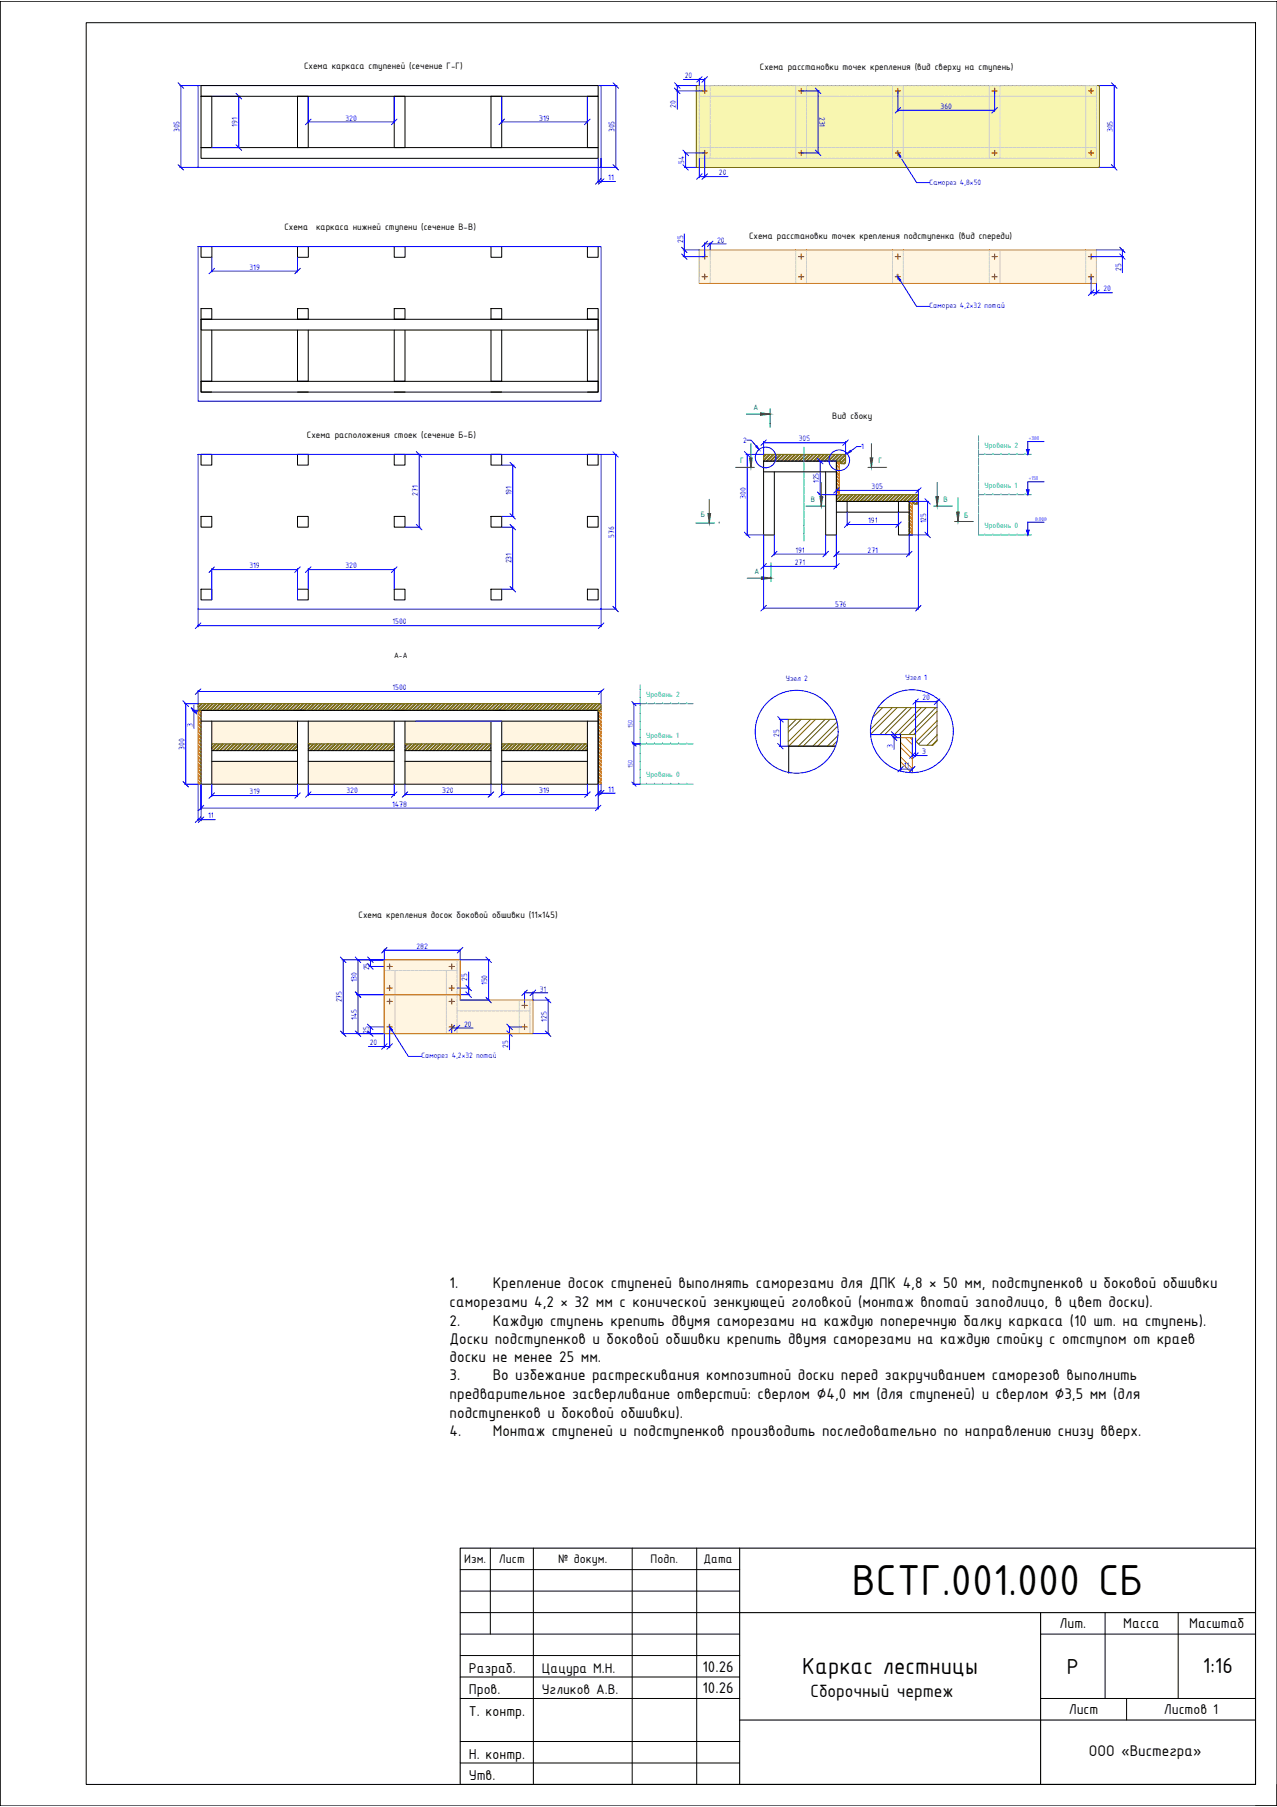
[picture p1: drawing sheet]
<svg xmlns="http://www.w3.org/2000/svg" width="594mm" height="841mm" viewBox="0 0 594 841" stroke-linecap="round" stroke-linejoin="round" font-family="sans-serif">
<path d="M324 40l187 38v-38zM324 40l187 38h-187z" fill="#f8f6b0" stroke="#f8f6b0" stroke-width=".47"/>
<g fill="#fff5e1" stroke="#fff5e1" stroke-width=".47">
<path d="M179 447l35 16v-16zM179 447l35 16h-35z"/>
<path d="M179 463l35 2v-2zM179 463l35 2h-35z"/>
<path d="M179 465l69 16v-16zM179 465l69 16h-69z"/>
<path d="M233 336l40 10v-10zM233 336l40 10h-40z"/>
<path d="M188 336l40 10v-10zM188 336l40 10h-40z"/>
<path d="M143 336l40 10v-10zM143 336l40 10h-40z"/>
<path d="M99 336l39 10v-10zM99 336l39 10h-39z"/>
<path d="M233 354l40 11v-11zM233 354l40 11h-40z"/>
<path d="M188 354l40 11v-11zM188 354l40 11h-40z"/>
<path d="M143 354l40 11v-11zM143 354l40 11h-40z"/>
<path d="M99 354l39 11v-11zM99 354l39 11h-39z"/>
</g>
<g fill="none" stroke="#000" stroke-width=".47">
<path d="M0 1h594v840h-594zM40 11h544v820h-544zM214 731h130M228 721v40M248 721v110M294 721v110M324 721v110M214 751h130M214 741h130M514 751v40M548 751v40M214 771h130"/>
<path d="M214 761h130M484 761h100M214 791h130M214 781h130M484 791h100M524 791v10M214 811h130M214 821h130M594 831v10h-10"/>
</g>
<path d="M214 721h370v110h-370zM344 721v110M344 751h240M484 751v80M344 801h240" fill="none" stroke="#000" stroke-width=".51"/>
<g fill="none" stroke="#df7001" stroke-width=".47">
<path d="M389 218l1 2M389 217l1 1M389 215l1 1M389 220l1 1M389 218l1 1M389 216l1 2M390 215v1M389 230h.1M389 229l1 1M389 227l1 1M389 225l1 2M389 223l1 2"/>
<path d="M389 222l1 1M389 230h1M389 228l1 1M389 226l1 2M389 225l1 1M389 223l1 1M389 221l1 2M423 239l1 1M423 237l1 1M423 235l1 2M423 234l1 1M423 240l1 1"/>
<path d="M423 238l1 2M423 235l1 1M423 233l1 2M424 233h.1M423 249h.1M423 247l1 2M423 246l1 1M423 244l1 1M423 242l1 2M423 240l1 2M423 248l1 1M423 247l1 1"/>
<path d="M423 245l1 1M423 243l1 2M423 242l1 1M92 339l2 1M92 337l2 2M92 336l2 1M92 334l2 1M92 332l2 2M92 338l2 2M92 337l2 1M92 335l2 1M92 333l2 2"/>
<path d="M92 332l2 1M93 331l1 1M93 331h1M278 340l2 1M278 338l2 2M278 337l2 1M278 335l2 1M278 333l2 2M278 331l2 2M278 339l2 2M278 338l2 1M278 336l2 1"/>
<path d="M278 334l2 2M278 333l2 1M278 331l2 1M279 331h1M92 359l2 2M92 358l2 1M92 356l2 1M92 354l2 2M92 352l2 2M92 351l2 1M92 349l2 1M92 347l2 2"/>
<path d="M92 346l2 1M92 344l2 1M92 342l2 2M92 341l2 1M92 359l2 1M92 357l2 1M92 355l2 2M92 354l2 1M92 352l2 1M92 350l2 2M92 347l2 1M92 345l2 2"/>
<path d="M92 343l2 2M92 342l2 1M92 340l2 1M278 358l2 2M278 357l2 1M278 355l2 1M278 353l2 2M278 352l2 1M278 350l2 1M278 348l2 2M278 347l2 1M278 345l2 1"/>
<path d="M278 343l2 2M278 342l2 1M278 360l2 1M278 358l2 1M278 356l2 2M278 354l2 2M278 353l2 1M278 351l2 1M278 349l2 2M278 348l2 1M278 346l2 1M278 344l2 2"/>
<path d="M278 343l2 1M278 341l2 1M419 355l5 5M419 348l5 5M419 352l5 6M419 346l5 5M421 343l3 4M423 343l1 1M92 364l1 1M92 363l2 1M92 361l2 1M92 362l2 1"/>
<path d="M92 360l2 2M92 365h2M278 363l2 2M278 362l2 1M278 365h1M278 363l2 1M278 361l2 2M278 365h2"/>
</g>
<path d="M325 116l185 16v-16zM325 116l185 16h-185z" fill="#fff5e1" stroke="#fff5e1" stroke-width=".47"/>
<path d="M325 116h185v16h-185zM389 215v15h1v-15h-1M423 233h1v16h-1zM94 331h-2v34M278 331h2v34M419 343h5v17M419 342v17M179 447h35v18h34v16h-69zM179 447v16h35h-35v18h69" fill="none" stroke="#df7001" stroke-width=".47"/>
<g fill="none" stroke="#6f6201" stroke-width=".47">
<path d="M356 211l-1 1M357 211l-2 2M358 211l-3 3M358 211l-3 4M360 211l-4 4M360 211l-3 4M361 211l-3 4M362 211l-3 4M363 211l-3 4M365 211l-4 4M365 211l-3 4M366 211l-3 4"/>
<path d="M367 211l-3 4M368 211l-3 4M369 211l-4 4M370 211l-4 4M370 211l-3 4M371 211l-3 4M372 211l-3 4M373 211l-3 4M374 211l-4 4M375 211l-3 4M376 211l-3 4M377 211l-3 4"/>
<path d="M378 211l-3 4M379 211l-3 4M380 211l-3 4M381 211l-3 4M382 211l-3 4M383 211l-3 4M384 211l-3 4M385 211l-3 4M386 211l-3 4M387 211l-3 4M388 211l-3 4M389 211l-3 4"/>
<path d="M390 211l-3 4M392 211l-4 4M392 211l-3 4M393 211l-3 4M393 215v1M393 214l-2 2M393 212l-2 3M393 215l-1 1M393 213l-2 2M390 230l-1 1M391 230l-2 2M392 230l-3 3"/>
<path d="M393 230l-3 3M394 230l-4 3M395 230l-3 3M396 230l-3 3M397 230l-3 3M398 230l-3 3M399 230l-4 3M400 230l-3 3M401 230l-3 3M402 230l-3 3M403 230l-3 3M404 230l-3 3"/>
<path d="M405 230l-3 3M406 230l-3 3M407 230l-3 3M408 230l-3 3M409 230l-3 3M410 230l-3 3M411 230l-3 3M412 230l-3 3M413 230l-3 3M414 230l-3 3M415 230l-3 3M417 230l-4 3"/>
<path d="M417 230l-3 3M418 230l-3 3M419 230l-3 3M420 230l-3 3M422 230l-4 3M422 230l-3 3M423 230l-3 3M424 230l-3 3M425 230l-3 3M426 230l-4 3M427 230l-3 3M427 234l-1 1"/>
<path d="M427 232l-2 2M427 233l-1 2M427 231l-2 3M370 335l-3 3M373 335l-6 6M377 335l-10 10M379 335l-12 12M384 335l-13 12M386 335l-12 12M389 336l-11 11M390 338l-10 9M411 329l-5 5"/>
<path d="M415 329l-10 10M417 329l-12 13M422 329l-13 13M424 329l-12 13M429 329l-13 13M431 329l-13 13M435 329l-12 13M436 338l-9 8M436 331l-11 11M436 335l-10 10M389 345l-2 2M390 342l-5 5"/>
<path d="M436 344l-2 3M436 342l-5 5"/>
</g>
<g fill="none" stroke="#6f6201" stroke-width=".47">
<path d="M324 40h187v38h-187zM355 211h38v4l-2 1v-1h-36zM390 215h1M389 230h38v4l-2 1v-2h-36zM424 233h1M93 328h-1M94 331h-2v-3h188v3h-2M94 328l-2 1M94 328l-2 2M95 328l-3 3M96 328l-3 3M97 328l-3 3"/>
<path d="M98 328l-4 3M99 328l-3 3M100 328l-3 3M101 328l-3 3M102 328l-3 3M103 328l-4 3M104 328l-3 3M105 328l-3 3M106 328l-3 3M107 328l-3 3M108 328l-3 3M109 328l-3 3"/>
<path d="M111 328l-4 3M111 328l-3 3M112 328l-3 3M113 328l-3 3M114 328l-3 3M116 328l-4 3M116 328l-3 3M117 328l-3 3M118 328l-3 3M119 328l-3 3M121 328l-4 3M121 328l-3 3"/>
<path d="M122 328l-3 3M123 328l-3 3M124 328l-3 3M125 328l-4 3M126 328l-3 3M127 328l-3 3M128 328l-3 3M129 328l-3 3M130 328l-4 3M131 328l-3 3M132 328l-3 3M133 328l-3 3"/>
<path d="M134 328l-3 3M135 328l-3 3M136 328l-3 3M137 328l-3 3M138 328l-3 3M139 328l-3 3M140 328l-3 3M141 328l-3 3M143 328l-4 3M143 328l-3 3M144 328l-3 3M145 328l-3 3"/>
<path d="M146 328l-3 3M148 328l-4 3M148 328l-3 3M149 328l-3 3M150 328l-3 3M151 328l-3 3M153 328l-4 3M153 328l-3 3M154 328l-3 3M155 328l-3 3M156 328l-3 3M157 328l-4 3"/>
<path d="M158 328l-3 3M159 328l-3 3M160 328l-3 3M161 328l-3 3M162 328l-4 3M163 328l-3 3M164 328l-3 3M165 328l-3 3M166 328l-3 3M167 328l-3 3M168 328l-3 3M169 328l-3 3"/>
<path d="M170 328l-3 3M171 328l-3 3M172 328l-3 3M173 328l-3 3M174 328l-3 3M175 328l-3 3M176 328l-3 3M177 328l-3 3M178 328l-3 3M180 328l-4 3M180 328l-3 3M181 328l-3 3"/>
<path d="M182 328l-3 3M183 328l-3 3M185 328l-4 3M185 328l-3 3M186 328l-3 3M187 328l-3 3M188 328l-3 3M189 328l-4 3M190 328l-4 3M190 328l-3 3M191 328l-3 3M192 328l-3 3"/>
<path d="M193 328l-3 3M194 328l-4 3M195 328l-3 3M196 328l-3 3M197 328l-3 3M198 328l-3 3M199 328l-4 3M200 328l-3 3M201 328l-3 3M202 328l-3 3M203 328l-3 3M204 328l-3 3"/>
<path d="M205 328l-3 3M206 328l-3 3M207 328l-3 3M208 328l-3 3M209 328l-3 3M210 328l-3 3M212 328l-4 3M212 328l-3 3M213 328l-3 3M214 328l-3 3M215 328l-3 3M217 328l-4 3"/>
<path d="M217 328l-3 3M218 328l-3 3M219 328l-3 3M220 328l-3 3M222 328l-4 3M222 328l-3 3M223 328l-3 3M224 328l-3 3M225 328l-3 3M226 328l-4 3M227 328l-3 3M228 328l-3 3"/>
<path d="M229 328l-3 3M230 328l-3 3M231 328l-4 3M232 328l-3 3M233 328l-3 3M234 328l-3 3M235 328l-3 3M236 328l-3 3M237 328l-3 3M238 328l-3 3M239 328l-3 3M240 328l-3 3"/>
<path d="M241 328l-3 3M242 328l-3 3M244 328l-4 3M244 328l-3 3M245 328l-3 3M246 328l-3 3M247 328l-3 3M249 328l-4 3M249 328l-3 3M250 328l-3 3M251 328l-3 3M252 328l-3 3"/>
<path d="M254 328l-3 3M255 328l-3 3M256 328l-3 3M257 328l-3 3M258 328l-4 3M259 328l-3 3M260 328l-3 3M261 328l-3 3M262 328l-3 3M263 328l-4 3M264 328l-3 3M265 328l-3 3"/>
<path d="M266 328l-3 3M267 328l-3 3M268 328l-3 3M269 328l-3 3M270 328l-3 3M271 328l-3 3M272 328l-3 3M273 328l-3 3M274 328l-3 3M276 328l-4 3M276 328l-3 3M277 328l-3 3"/>
<path d="M278 328l-3 3M279 328l-3 3M280 329l-2 2M280 330l-1 1M280 328l-3 3M389 335h-22v12h22M408 329h28v16l-2 2h-6l-2-2v-3h-21M99 346h39M99 346v1M100 346l-1 2M101 346l-2 2M102 346l-3 3"/>
<path d="M104 346l-4 3M104 346l-3 3M105 346l-3 3M106 346l-3 3M107 346l-3 3M109 346l-4 3M109 346l-3 3M110 346l-3 3M111 346l-3 3M112 346l-3 3M114 346l-3 3M115 346l-3 3"/>
<path d="M116 346l-3 3M117 346l-3 3M118 346l-4 3M119 346l-3 3M120 346l-3 3M121 346l-3 3M122 346l-3 3M123 346l-4 3M124 346l-3 3M125 346l-3 3M126 346l-3 3M127 346l-3 3"/>
<path d="M128 346l-3 3M129 346l-3 3M130 346l-3 3M131 346l-3 3M132 346l-3 3M133 346l-3 3M134 346l-3 3M136 346l-4 3M136 346l-3 3M137 346l-3 3M138 346l-3 3M138 349h.1"/>
<path d="M138 347l-2 2M138 348l-1 1M143 346h40M144 346l-1 1M146 346l-3 2M146 346l-3 3M147 346l-3 3M148 346l-3 3M149 346l-3 3M150 346l-4 3M151 346l-3 3M152 346l-3 3"/>
<path d="M153 346l-3 3M154 346l-3 3M155 346l-4 3M156 346l-3 3M157 346l-3 3M158 346l-3 3M159 346l-3 3M160 346l-3 3M161 346l-3 3M162 346l-3 3M163 346l-3 3M164 346l-3 3"/>
<path d="M165 346l-3 3M166 346l-3 3M168 346l-4 3M168 346l-3 3M169 346l-3 3M170 346l-3 3M171 346l-3 3M173 346l-4 3M173 346l-3 3M174 346l-3 3M175 346l-3 3M176 346l-3 3"/>
<path d="M177 346l-4 3M178 346l-3 3M179 346l-3 3M180 346l-3 3M181 346l-3 3M182 346l-4 3M183 346l-3 3M183 348l-1 1M183 349h.1M183 347l-2 2M188 346h40M189 346l-1 1"/>
<path d="M190 346l-2 2M191 346l-3 3M192 346l-3 3M193 346l-3 3M194 346l-3 3M195 346l-3 3M196 346l-3 3M197 346l-3 3M198 346l-3 3M199 346l-3 3M200 346l-3 3M201 346l-3 3"/>
<path d="M202 346l-3 3M203 346l-3 3M205 346l-4 3M205 346l-3 3M206 346l-3 3M207 346l-3 3M208 346l-3 3M209 346l-4 3M210 346l-4 3M210 346l-3 3M211 346l-3 3M212 346l-3 3"/>
<path d="M213 346l-3 3M214 346l-4 3M215 346l-3 3M216 346l-3 3M217 346l-3 3M218 346l-3 3M219 346l-4 3M220 346l-3 3M221 346l-3 3M222 346l-3 3M223 346l-3 3M224 346l-3 3"/>
<path d="M225 346l-3 3M226 346l-3 3M227 346l-3 3M228 346l-3 3M228 349h.1M228 348l-1 1M228 347l-2 2M233 346h40M234 346l-1 1M235 346l-2 2M237 346l-4 3M237 346l-3 3"/>
<path d="M238 346l-3 3M239 346l-3 3M240 346l-3 3M242 346l-4 3M242 346l-3 3M243 346l-3 3M244 346l-3 3M245 346l-3 3M246 346l-4 3M247 346l-3 3M248 346l-3 3M249 346l-3 3"/>
<path d="M250 346l-3 3M251 346l-4 3M252 346l-3 3M253 346l-3 3M254 346l-3 3M255 346l-3 3M256 346l-4 3M257 346l-3 3M258 346l-3 3M259 346l-3 3M260 346l-3 3M261 346l-3 3"/>
<path d="M262 346l-3 3M263 346l-3 3M264 346l-3 3M265 346l-3 3M266 346l-3 3M267 346l-3 3M269 346l-4 3M269 346l-3 3M270 346l-3 3M271 346l-3 3M272 346l-3 3M273 349h.1"/>
<path d="M273 347l-2 2M273 348l-1 1M273 347l-3 2"/>
</g>
<g fill="none" stroke="#000" stroke-width=".47">
<path d="M94 40h184v5h-184zM94 45h5v24h-5zM138 45h5v24h-5zM183 45h5v24h-5zM228 45h5v24h-5zM273 45h5v24h-5zM94 69h184v5h-184zM94 149h184v5h-184zM99 149h-5v28h5v-23M138 154v23h5v-23M138 149h5M183 154v23h5v-23"/>
<path d="M183 149h5M228 154v23h5v-23M228 149h5M273 149h5v28h-5v-23M94 177h184v5h-184zM355 220h34M360 220v29h-5v-34h34v34h-5v-29M389 233h34v16h-5v-16M389 238h34M394 233v5M94 331h184v34h-184zM94 331h184v34"/>
<path d="M94 336h184M99 336v29M138 336v29M143 336v29M183 336v29M188 336v29M228 336v29M233 336v29M273 336v29M99 349h39M99 354h39M143 349h40"/>
<path d="M143 354h40M188 349h40M188 354h40M233 349h40M233 354h40M367 347h22M367 347v13M405 342h14v17"/>
</g>
<g fill="none" stroke="#00bdb6" stroke-width=".47">
<path d="M374 211h.1M374 215h.1M374 219h.1M374 208v3M374 212v3M374 215v3M374 219v3M455 205h.1M455 209h.1M455 213h.1M455 216h.1M455 203v2"/>
<path d="M455 206v3M455 209v3M455 213v3M455 217v3M455 211h3M458 211h.1M459 211h3M462 211h.1M462 211h3M466 211h.1M466 211h3M469 211h.1"/>
<path d="M470 211h3M473 211h.1M474 211h3M477 211h.1M477 211h3M374 222h.1M374 226h.1M374 230h.1M374 234h.1M374 237h.1M374 223v3M374 227v3"/>
<path d="M374 230v3M374 234v3M374 238v3M455 220h.1M455 224h.1M455 228h.1M455 231h.1M455 235h.1M455 239h.1M455 221v3M455 224v3M455 228v3"/>
<path d="M455 232v3M455 236v3M455 239v3M455 230h3M458 230h.1M459 230h3M462 230h.1M462 230h3M466 230h.1M466 230h3M469 230h.1M470 230h3"/>
<path d="M473 230h.1M474 230h3M477 230h.1M477 230h3M374 241h.1M374 245h.1M374 249h.1M374 242v3M374 245v3M374 249v3M455 243h.1M455 246h.1"/>
<path d="M455 243v3M455 247v2h3M458 249h.1M459 249h3M462 249h.1M462 249h3M466 249h.1M466 249h3M469 249h.1M470 249h3M473 249h.1M474 249h3"/>
<path d="M477 249h.1M477 249h3M298 319v2M298 321h.1M298 325h.1M298 329h.1M298 333h.1M298 336h.1M298 322v3M298 325v3M298 329v3M298 333v3"/>
<path d="M298 337v3M298 328h2M301 328h.1M301 328h3M304 328h.1M305 328h3M308 328h.1M309 328h3M312 328h.1M312 328h3M316 328h.1M316 328h3"/>
<path d="M320 328h.1M320 328h2M298 340h.1M298 344h.1M298 348h.1M298 351h.1M298 355h.1M298 359h.1M298 340v3M298 344v3M298 348v3M298 352v3"/>
<path d="M298 355v3M298 359v3M298 346h2M301 346h.1M301 346h3M304 346h.1M305 346h3M308 346h.1M309 346h3M312 346h.1M312 346h3M316 346h.1"/>
<path d="M316 346h3M320 346h.1M320 346h2M298 362h.1M298 363v2h2M301 365h.1M301 365h3M304 365h.1M305 365h3M308 365h.1M309 365h3M312 365h.1"/>
<path d="M312 365h3M316 365h.1M316 365h3M320 365h.1M320 365h2"/>
</g>
<g fill="none" stroke="#00f" stroke-width=".47">
<path d="M83 39l2 2M84 40h8M84 40v38M92 40h188v38h-188zM280 40h7M285 39l3 2M287 40v38M314 39l2 2M315 40h9M315 40v11M318 37h10M325 36v4"/>
<path d="M327 36l-3 2M328 36v6M329 36l-2 2M512 40h7M517 39l3 2M518 40v38M99 45h13M110 44l2 2M111 45v24M143 45v12M143 57h40M145 55l-3 3"/>
<path d="M183 45v12M185 55l-3 3M233 45v12M233 57h40M235 55l-3 3M273 45v12M275 55l-3 3M314 41l2 3M315 42h12M373 42h8M379 41l3 3M381 42v29"/>
<path d="M418 42v10M418 51h45M419 50l-3 3M463 42v10M464 50l-3 3M83 77l2 2M84 78h8M99 69h13M110 67l2 3M278 74v11M280 74v11M280 78h7"/>
<path d="M285 77l3 2M318 70l2 2M318 77l2 2M318 78h6M318 71h10M319 71v7M325 74v9M328 73v10M373 71h8M379 70l3 2M419 73l7 12h6M512 78h7"/>
<path d="M517 77l3 2M278 84h8M280 83l-3 3M281 83l-3 3M325 82h14M327 81l-3 2M329 81l-2 2M92 115h188v72h-188zM99 120v7M138 120v7M317 118l3 3M317 115l3 3"/>
<path d="M318 116h7M318 109v10M328 114h10M328 113v6h-10M329 112l-2 3M330 113v3M332 112l-3 3M508 119h15M510 116h13M521 115l2 3M521 118l2 3M522 116v11"/>
<path d="M99 126h39M100 125l-3 2M140 125l-3 2M419 130l7 13h6M508 136h10M508 129v8M509 135l-3 3M510 132v5M511 135l-2 3M92 211h188v72h-188zM188 211h8M194 210l2 3"/>
<path d="M195 211v34M233 216h6M237 215l3 3M239 216v24M280 211h7M285 210l3 3M286 211v72M346 210l3 3M347 205h2l3 3M348 211v38M355 206v5h-8M355 206h38"/>
<path d="M357 205l-3 2M380 213l3 3M381 215h8M382 215v15M393 206v5M395 205l-3 2M401 208h-2l-3 2M486 206h-8v5M237 239l3 3M380 229l3 3M389 228v2h-8M389 228h38"/>
<path d="M390 227l-2 3M394 238v7M418 238v7M423 233h9M427 228v56M429 227l-3 3M430 232l3 3M432 233v16M486 224h-8v6M188 245h8M194 244l2 3M233 240h6"/>
<path d="M233 245h6M237 244l3 3M239 245v29M346 248l3 2M347 249h8v35M360 249v9M360 258h24M361 257l-2 2M384 249v9M385 257l-2 2M389 249v15M389 258h34"/>
<path d="M390 257l-2 2M394 244h24M395 243l-2 2M419 243l-2 2M424 257l-2 2M430 248l3 2M432 249h-9v9M486 243h-8v6M99 265v14M99 265h39M100 264l-3 2M138 265v14"/>
<path d="M140 264l-3 2M143 265v9M143 265h40M145 264l-3 2M183 265v9M185 264l-3 2M233 274h6M237 273l3 2M355 264h34M357 262l-3 3M390 262l-2 3M92 284v8"/>
<path d="M92 291h188M93 290l-2 3M280 284v8M280 283h7M281 290l-3 3M285 282l3 3M355 283h72M357 282l-3 2M429 282l-3 2M85 326l3 3M86 328h6M86 328v37"/>
<path d="M89 329l2 3M89 330l2 2M90 331h2M90 328v11M92 321v6M92 322h188M93 321l-2 2M193 336h40M280 321v6M281 321l-3 2M294 327l2 1M294 328h4"/>
<path d="M295 328v37M362 333l2 3M363 335h4M363 335v12M426 326v16M426 327h10M427 325l-2 3M436 326v3M437 325l-2 3M294 345l2 2M294 346h4M362 346l2 3"/>
<path d="M363 347h4M405 342h14M415 341l2 2M415 342l2 3M415 343h4M416 342v7M419 357v2M419 358h5M420 357l-2 2M424 352h7M424 343v9M424 357v2"/>
<path d="M426 350l-3 3M426 357l-3 2M426 343v9M427 350l-2 3M85 364l3 2M86 365h6M92 365v17M94 365v17M94 376h184M95 375l-3 2M99 365v6M99 370h39"/>
<path d="M100 369l-3 3M138 365v6M140 369l-3 3M143 365v5M143 370h40M145 369l-3 2M183 365v5M185 369l-3 2M188 370h40M188 365v5M190 369l-3 2M228 365v5"/>
<path d="M230 369l-3 2M233 370h40M233 365v5M235 369l-3 2M273 365v5M275 369l-3 2M278 369h8M278 365v12M280 368l-3 2M280 375l-3 2M280 365v5M281 368l-3 2"/>
<path d="M294 364l2 2M294 365h4M92 381h8M93 380l-2 3M95 380l-3 3M158 445l3 3M159 447h20M160 447v34M165 445l3 3M167 447v34M171 449l3 2M171 445l3 3"/>
<path d="M172 450h7M172 447v3M179 442v5M179 442h35M180 441l-2 3M213 460h6M214 442v5M214 447h14M215 441l-2 3M217 459l2 2M218 452v11M226 445l3 3"/>
<path d="M227 447v18M158 480l3 2M165 462l3 2M165 480l3 2M166 463h13M171 480l3 2M171 477l3 2M172 478h7M172 478v3M181 479v9M182 480l8 12h6M210 478h10"/>
<path d="M210 478v3M211 477l-2 3M213 478h.1M213 463h6M214 477l-3 3M214 465h14M217 462l2 2M226 464l3 3M236 477l2 2M236 480l2 2M237 478h6M237 478v11"/>
<path d="M244 462h11M244 462v5M245 461l-2 2M248 462v3h7M249 461l-2 2M254 464l2 3M254 480l2 2M255 465v16M159 481h20M171 487h10M179 481v7M180 486l-2 2"/>
<path d="M183 486l-3 2M237 481h4M248 481h7"/>
<circle cx="356" cy="213" r="5"/>
<circle cx="390" cy="214" r="5"/>
<circle cx="371" cy="341" r="19"/>
<circle cx="424" cy="340" r="19"/>
</g>
<g fill="#00f" stroke="#00f" stroke-width=".47">
<path d="M396 210l-2 1z"/>
<path d="M352 208v-1l1 2z"/>
<path d="M418 71l1 2h-1z"/>
<path d="M478 209h1l-1 2z"/>
<path d="M478 228h1l-1 2z"/>
<path d="M478 247h1l-1 2z"/>
<path d="M418 129l1 1-1 1z"/>
<path d="M181 478l2 1-1 1z"/>
</g>
<g fill="none" stroke="#00b318" stroke-width=".47">
<path d="M347 193h11M358 197h.1M358 190v9M342 218h9M349 218h.1M349 206v12M404 218h9M405 218h.1M405 206v12M330 232v11M375 236h9M382 236h.1"/>
<path d="M382 225v11M434 236h9M436 236h.1M436 225v11M446 232v11M324 243h8M335 243h.1M444 243h9M446 243h.1M348 269h11M359 269h.1M359 262v9"/>
</g>
<g fill="#00b318" stroke="#00b318" stroke-width=".47">
<path d="M354 192l4 1h-4z"/>
<path d="M354 268l5 1-5 1z"/>
<path d="M329 239h2l-1 4z"/>
<path d="M445 238h1v5z"/>
<path d="M435 231h2l-1 5z"/>
<path d="M405 213h1l-1 5z"/>
<path d="M349 213h1l-1 5z"/>
<path d="M381 231h2l-1 5z"/>
</g>
<!-- layer: 0 -->
<g fill="none" stroke="#000" stroke-width=".47">
<path d="M99 177h-5v5h5M138 177h5M183 177h5M228 177h5M273 177h5v5h-5M138 182h5M183 182h5M228 182h5M94 211h5v5h-5zM138 211h5v5h-5zM183 211h5v5h-5zM228 211h5v5h-5z"/>
<path d="M273 211h5v5h-5zM94 240h5v5h-5zM138 240h5v5h-5zM183 240h5v5h-5zM228 240h5v5h-5zM273 240h5v5h-5zM94 274h5v5h-5zM138 274h5v5h-5zM183 274h5v5h-5zM228 274h5v5h-5zM273 274h5v5h-5z"/>
</g>
<g fill="none" stroke="#c7c8ca" stroke-width=".47">
<path d="M325 40h4M327 40h-2v1M329 40h1v1M331 40h1M333 40h1M334 40h2M336 40h2M338 40h2M340 40h2M342 40h1M344 40h1M346 40h1"/>
<path d="M348 40h1M349 40h2M351 40h2M353 40h2M355 40h2M357 40h1M359 40h1M361 40h1M363 40h1M364 40h2M366 40h2M368 40h2"/>
<path d="M370 40h2h-2v1M372 40h1M374 40h1M375 40v1M376 40h1M378 40h1M379 40h2M381 40h2M383 40h2M385 40h2M387 40h1M389 40h1"/>
<path d="M391 40h1M393 40h1M394 40h2M396 40h2M398 40h2M400 40h2M402 40h1M404 40h1M406 40h1M408 40h1M409 40h2M411 40h2"/>
<path d="M413 40h2M415 40h2h-2v1M417 40h1M419 40h1M420 40v1M421 40h1M423 40h1M424 40h2M426 40h2M428 40h2M430 40h2M432 40h1"/>
<path d="M434 40h1M436 40h1M438 40h1M439 40h2M441 40h2M443 40h2M445 40h2M447 40h1M449 40h1M451 40h1M453 40h1M454 40h2"/>
<path d="M456 40h2M458 40h2M460 40h2h-2v1M462 40h1M464 40h1M465 40v1M466 40h1M468 40h1M469 40h2M471 40h2M473 40h2M475 40h2"/>
<path d="M477 40h1M479 40h1M481 40h1M483 40h1M484 40h2M486 40h2M488 40h2M490 40h2M492 40h1M494 40h1M496 40h1M498 40h1"/>
<path d="M499 40h2M501 40h2M503 40h2M505 40h2M506 40h-1v1M507 40h1M325 41v5M325 47v1M325 48v2M325 50v2M325 52v2M325 54v2"/>
<path d="M325 56v1M325 58v1M325 60v1M325 45h2M327 45h1M329 45h1v1M330 41v1M330 43v1M330 47v1M330 48v2M330 50v2M330 52v2"/>
<path d="M330 54v2M330 56v1M330 58v1M330 60v1M331 45h1M333 45h1M334 45h2M336 45h2M338 45h2M340 45h2M342 45h1M344 45h1"/>
<path d="M346 45h1M348 45h1M349 45h2M351 45h2M353 45h2M355 45h2M357 45h1M359 45h1M361 45h1M363 45h1M364 45h2M366 45h2"/>
<path d="M368 45h2M370 45h2M370 41v1M370 43v1M370 45v1M370 47v1M370 48v2M370 50v2M370 52v2M370 54v2M370 56v1M370 58v1"/>
<path d="M370 60v1M372 45h1M374 45h1M375 41v1M375 43v1M375 45v1M375 47v1M375 48v2M375 50v2M375 52v2M375 54v2M375 56v1"/>
<path d="M375 58v1M375 60v1M376 45h1M378 45h1M379 45h2M381 45h2M383 45h2M385 45h2M387 45h1M389 45h1M391 45h1M393 45h1"/>
<path d="M394 45h2M396 45h2M398 45h2M400 45h2M402 45h1M404 45h1M406 45h1M408 45h1M409 45h2M411 45h2M413 45h2M415 45h2"/>
<path d="M415 41v1M415 43v1M415 45v1M415 47v1M415 48v2M415 50v2M415 52v2M415 54v2M415 56v1M415 58v1M415 60v1M417 45h1"/>
<path d="M419 45h1M420 41v1M420 43v1M420 45v1M420 47v1M420 48v2M420 50v2M420 52v2M420 54v2M420 56v1M420 58v1M420 60v1"/>
<path d="M421 45h1M423 45h1M424 45h2M426 45h2M428 45h2M430 45h2M432 45h1M434 45h1M436 45h1M438 45h1M439 45h2M441 45h2"/>
<path d="M443 45h2M445 45h2M447 45h1M449 45h1M451 45h1M453 45h1M454 45h2M456 45h2M458 45h2M460 45h2M460 41v1M460 43v1"/>
<path d="M460 45v1M460 47v1M460 48v2M460 50v2M460 52v2M460 54v2M460 56v1M460 58v1M460 60v1M462 45h1M464 45h1M465 41v1"/>
<path d="M465 43v1M465 45v1M465 47v1M465 48v2M465 50v2M465 52v2M465 54v2M465 56v1M465 58v1M465 60v1M466 45h1M468 45h1"/>
<path d="M469 45h2M471 45h2M473 45h2M475 45h2M477 45h1M479 45h1M481 45h1M483 45h1M484 45h2M486 45h2M488 45h2M490 45h2"/>
<path d="M492 45h1M494 45h1M496 45h1M498 45h1M499 45h2M501 45h2M503 45h2M505 41v1M505 43v1M505 47v1M505 48v2M505 50v2"/>
<path d="M505 52v2M505 54v2M505 56v1M505 58v1M505 60v1M507 45h-2v1M507 45h1M510 41v-1h-1h1v1M510 43v2h-1M510 41v3M510 45v1M510 47v1"/>
<path d="M510 48v2M510 50v2M510 52v2M510 54v2M510 56v1M510 58v1M510 60v1M325 69v5h2h-2v-1M325 62v1M325 63v2M325 65v2M325 67v2"/>
<path d="M327 69h-2v1M327 69h1M327 74h2M329 69h1M329 74h1M330 73v1h-1M330 62v1M330 63v2M330 65v2M330 67v2M330 69v2M330 71v2"/>
<path d="M331 69h1M331 74h1M333 69h1M333 74h1M334 69h2M334 74h2M336 69h2M336 74h2M338 69h2M338 74h2M340 69h2M340 74h2"/>
<path d="M342 69h1M342 74h1M344 69h1M344 74h1M346 69h1M346 74h1M348 69h1M348 74h1M349 69h2M349 74h2M351 69h2M351 74h2"/>
<path d="M353 69h2M353 74h2M355 69h2M355 74h2M357 69h1M357 74h1M359 69h1M359 74h1M361 69h1M361 74h1M363 69h1M363 74h1"/>
<path d="M364 69h2M364 74h2M366 69h2M366 74h2M368 69h2M368 74h2M370 69h2M370 73v1h2h-2M370 62v1M370 63v2M370 65v2M370 67v2"/>
<path d="M370 69v2M370 71v2M372 74h1M372 69h1M374 69h1M375 73v1h-1h1M375 62v1M375 63v2M375 65v2M375 67v2M375 69v2M375 71v2"/>
<path d="M376 69h1M376 74h1M378 69h1M378 74h1M379 69h2M379 74h2M381 69h2M381 74h2M383 69h2M383 74h2M385 69h2M385 74h2"/>
<path d="M387 69h1M387 74h1M389 69h1M389 74h1M391 69h1M391 74h1M393 69h1M393 74h1M394 69h2M394 74h2M396 69h2M396 74h2"/>
<path d="M398 69h2M398 74h2M400 69h2M400 74h2M402 69h1M402 74h1M404 69h1M404 74h1M406 69h1M406 74h1M408 69h1M408 74h1"/>
<path d="M409 69h2M409 74h2M411 69h2M411 74h2M413 69h2M413 74h2M415 69h2M415 73v1h2h-2M415 62v1M415 63v2M415 65v2M415 67v2"/>
<path d="M415 69v2M415 71v2M417 74h1M417 69h1M419 69h1M420 73v1h-1h1M420 62v1M420 63v2M420 65v2M420 67v2M420 69v2M420 71v2"/>
<path d="M421 69h1M421 74h1M423 69h1M423 74h1M424 69h2M424 74h2M426 69h2M426 74h2M428 69h2M428 74h2M430 69h2M430 74h2"/>
<path d="M432 69h1M432 74h1M434 69h1M434 74h1M436 69h1M436 74h1M438 69h1M438 74h1M439 69h2M439 74h2M441 69h2M441 74h2"/>
<path d="M443 69h2M443 74h2M445 69h2M445 74h2M447 69h1M447 74h1M449 69h1M449 74h1M451 69h1M451 74h1M453 69h1M453 74h1"/>
<path d="M454 69h2M454 74h2M456 69h2M456 74h2M458 69h2M458 74h2M460 69h2M460 73v1h2h-2M460 62v1M460 63v2M460 65v2M460 67v2"/>
<path d="M460 69v2M460 71v2M462 69h1M462 74h1M464 69h1M465 73v1h-1h1M465 62v1M465 63v2M465 65v2M465 67v2M465 69v2M465 71v2"/>
<path d="M466 69h1M466 74h1M468 69h1M468 74h1M469 69h2M469 74h2M471 69h2M471 74h2M473 69h2M473 74h2M475 69h2M475 74h2"/>
<path d="M477 69h1M477 74h1M479 69h1M479 74h1M481 69h1M481 74h1M483 69h1M483 74h1M484 69h2M484 74h2M486 69h2M486 74h2"/>
<path d="M488 69h2M488 74h2M490 69h2M490 74h2M492 69h1M492 74h1M494 69h1M494 74h1M496 69h1M496 74h1M498 69h1M498 74h1"/>
<path d="M499 69h2M499 74h2M501 69h2M501 74h2M503 69h2M503 74h2M505 73v1h1M505 69h2M505 74h2M505 62v1M505 63v2M505 65v2"/>
<path d="M505 67v2M505 69v2M505 71v2M507 74h1M507 69h1M509 69h1v1M510 72v2h-1h1v-1M510 62v1M510 63v2M510 65v2M510 67v2M510 69v4"/>
<path d="M325 116v1M325 118v1M325 120v1M330 116v5M370 116v1M370 118v1M370 120v1M375 116v1M375 118v1M375 120v1M415 116v1M415 118v1"/>
<path d="M415 120v1M420 116v1M420 118v1M420 120v1M460 116v1M460 118v1M460 120v1M465 116v1M465 118v1M465 120v1M505 116v1M505 118v1"/>
<path d="M505 120v1M510 116v1M510 118v1M510 120v1M325 122v1M325 123v2M325 125v2M325 127v5M330 122v1M330 123v2M330 125v2M330 127v2"/>
<path d="M330 129v1M330 131v1M370 122v1M370 123v2M370 125v2M370 127v2M370 129v1M370 131v1M375 122v1M375 123v2M375 125v2M375 127v2"/>
<path d="M375 129v1M375 131v1M415 122v1M415 123v2M415 125v2M415 127v2M415 129v1M415 131v1M420 122v1M420 123v2M420 125v2M420 127v2"/>
<path d="M420 129v1M420 131v1M460 122v1M460 123v2M460 125v2M460 127v2M460 129v1M460 131v1M465 122v1M465 123v2M465 125v2M465 127v2"/>
<path d="M465 129v1M465 131v1M505 122v1M505 123v2M505 125v2M505 127v2M505 129v1M505 131v1M510 122v1M510 123v2M510 125v2M510 127v2"/>
<path d="M510 129v1M510 131v1M179 448v2M179 450v2M179 454v1M179 456v1M179 458v1M179 459v2M180 447h-1v1M180 452h-1v1M180 447h1M180 452h1"/>
<path d="M182 447h1M182 452h1M184 447h1M184 453v2M184 455v2M184 457v2M184 459v2M185 452h-1v1M186 447h1M186 452h1M187 447h2M187 452h2"/>
<path d="M189 447h2M189 452h2M191 447h2M191 452h2M193 447h2M193 452h2M195 447h1M195 452h1M197 447h1M197 452h1M199 447h1M199 452h1"/>
<path d="M201 447h1M201 452h1M202 447h2M202 452h2M204 447h2M204 452h2M206 447h2M206 452h2M208 452v1M208 453v2M208 455v2M208 457v2"/>
<path d="M208 459v2M208 447h2M208 452h2M210 447h1M210 452h1M212 447h1v1M212 452h1v1M213 448v2M213 450v2M213 454v1M213 456v1M213 458v1"/>
<path d="M213 459v2M179 461v2M179 463v2M179 465v2M179 467v1M179 469v1M179 471v1M179 473v1M179 474v2M179 476v2M179 478v2M184 461v1"/>
<path d="M184 463v1M184 465v1M184 467v1M184 468v2M184 470v2M184 472v2M184 474v2M184 476v1M184 478v1M184 480v1M208 461v1M208 463v1"/>
<path d="M208 465v1M208 467v1M208 468v2M208 470v2M208 472v2M208 474v2M208 476v1M208 478v1M208 480v1M213 461v2M213 463v2M213 465v2"/>
<path d="M213 467v1M213 469v1M213 471v1M213 473v1M213 474v2M213 476v2M213 478v2M213 470h.1M214 470h1M216 470h1M218 470h1M219 470h2"/>
<path d="M221 470h2M223 470h2M225 470h2M227 470h1M229 470h1M231 470h1M233 470h1M234 470h2M236 470h2M238 470h2M240 470h2M242 465v2"/>
<path d="M242 467v1M242 469v1M242 471v1M242 473v1M242 474v2M242 476v2M242 478v2M242 470h1M244 470h1M246 470h1M247 465v2M247 467v1"/>
<path d="M247 469v1M247 471v1M247 473v1M247 474v2M247 476v2M247 478v2M179 480v1M213 480v1M242 480v1M247 480v1"/>
</g>
<path d="M94 115h5v5h-5zM138 115h5v5h-5zM183 115h5v5h-5zM228 115h5v5h-5zM273 115h5v5h-5zM94 144h5v5h-5zM138 144h5v5h-5zM183 144h5v5h-5zM228 144h5v5h-5zM273 144h5v5h-5z" fill="none" stroke="#000" stroke-width=".47"/>
<g fill="none" stroke="#a10202" stroke-width=".47">
<path d="M327 42h2M328 41v3M371 42h3M373 41v3M416 42h3M418 41v3M461 42h3M463 41v3M506 42h3M508 41v3M327 71h2M328 70v2"/>
<path d="M371 71h3M373 70v2M416 71h3M418 70v2M461 71h3M463 70v2M506 71h3M508 70v2M327 119h2M328 118v3M371 119h3M373 118v3"/>
<path d="M416 119h3M418 118v3M461 119h3M463 118v3M506 119h3M508 118v3M327 129h2M328 128v2M371 129h3M373 128v2M416 129h3M418 128v2"/>
<path d="M461 129h3M463 128v2M506 129h3M508 128v2M180 450h3M180 460h3M181 449v2M181 459v2M209 450h2M209 460h2M210 449v2M210 459v2"/>
<path d="M180 466h3M180 478h3M181 465v2M181 477v2M209 466h2M209 478h2M210 465v2M210 477v2M243 478h2M243 468h2M244 467v2M244 477v2"/>
</g>
<text font-size="21.7" x="396" y="743">ВСТГ.001.000 СБ</text>
<text font-size="11.6" x="373" y="779">Каркас лестницы</text>
<g font-size="10.9">
<text x="496" y="779">Р</text>
<text x="560" y="778">1:16</text>
</g>
<text font-size="8.9" x="377" y="790">Сборочный чертеж</text>
<g font-size="7.8">
<text x="209" y="600">1.</text>
<text x="229" y="600">Крепление досок ступеней выполнять саморезами для ДПК 4,8 × 50 мм, подступенков и боковой обшивки</text>
<text x="209" y="608">саморезами 4,2 × 32 мм с конической зенкующей головкой (монтаж впотай заподлицо, в цвет доски).</text>
<text x="209" y="617">2.</text>
<text x="229" y="617">Каждую ступень крепить двумя саморезами на каждую поперечную балку каркаса (10 шт. на ступень).</text>
<text x="209" y="626">Доски подступенков и боковой обшивки крепить двумя саморезами на каждую стойку с отступом от краев</text>
<text x="209" y="634">доски не менее 25 мм.</text>
<text x="209" y="642">3.</text>
<text x="229" y="642">Во избежание растрескивания композитной доски перед закручиванием саморезов выполнить</text>
<text x="209" y="651">предварительное засверливание отверстий: сверлом ∅4,0 мм (для ступеней) и сверлом ∅3,5 мм (для</text>
<text x="209" y="660">подступенков и боковой обшивки).</text>
<text x="209" y="668">4.</text>
<text x="229" y="668">Монтаж ступеней и подступенков производить последовательно по направлению снизу вверх.</text>
<text x="327" y="778">10.26</text>
<text x="327" y="788">10.26</text>
<text x="507" y="817">ООО «Вистегра»</text>
</g>
<g font-size="7.1">
<text x="493" y="758">Лит.</text>
<text x="523" y="758">Масса</text>
<text x="553" y="758">Масштаб</text>
<text x="218" y="779">Разраб.</text>
<text x="218" y="789">Пров.</text>
<text x="497" y="798">Лист</text>
<text x="541" y="798">Листов 1</text>
<text x="218" y="799">Т. контр.</text>
<text x="218" y="819">Н. контр.</text>
<text x="218" y="829">Утв.</text>
</g>
<g font-size="7">
<text x="252" y="779">Цацура М.Н.</text>
<text x="252" y="789">Угликов А.В.</text>
</g>
<g font-size="6.2">
<text x="216" y="728">Изм.</text>
<text x="232" y="728">Лист</text>
<text x="260" y="728">№ докум.</text>
<text x="303" y="728">Подп.</text>
<text x="327" y="728">Дата</text>
</g>
<g font-size="4.7">
<text x="141" y="32">Схема каркаса ступеней (сечение Г-Г)</text>
<text x="354" y="32">Схема расстановки точек крепления (вид сверху на ступень)</text>
<text x="132" y="107">Схема</text>
<text x="147" y="107">каркаса нижней ступени (сечение В-В)</text>
<text x="349" y="111">Схема расстановки точек крепления подступенка (вид спереди)</text>
<text x="387" y="195">Вид сбоку</text>
<text x="143" y="204">Схема расположения стоек (сечение Б-Б)</text>
<text x="167" y="427">Схема крепления досок боковой обшивки (11×145)</text>
</g>
<g font-size="4" fill="#00f">
<text x="319" y="36">20</text>
<text x="314" y="50" transform="rotate(-90 314 50)">20</text>
<text x="438" y="51">360</text>
<text x="111" y="59" transform="rotate(-90 111 59)">191</text>
<text x="161" y="56">320</text>
<text x="251" y="56">319</text>
<text x="381" y="54" transform="rotate(90 381 54)">231</text>
<text x="84" y="62" transform="rotate(-90 84 62)">305</text>
<text x="286" y="62" transform="rotate(-90 286 62)">305</text>
<text x="518" y="62" transform="rotate(-90 518 62)">305</text>
<text x="318" y="76" transform="rotate(-90 318 76)">54</text>
<text x="283" y="84">11</text>
<text x="334" y="82">20</text>
<text x="318" y="113" transform="rotate(-90 318 113)">25</text>
<text x="334" y="113">20</text>
<text x="116" y="126">319</text>
<text x="522" y="126" transform="rotate(-90 522 126)">25</text>
<text x="513" y="136">20</text>
<text x="372" y="205">305</text>
<text x="381" y="225" transform="rotate(-90 381 225)">125</text>
<text x="405" y="228">305</text>
<text x="194" y="231" transform="rotate(-90 194 231)">271</text>
<text x="238" y="231" transform="rotate(-90 238 231)">191</text>
<text x="347" y="232" transform="rotate(-90 347 232)">300</text>
<text x="404" y="244">191</text>
<text x="431" y="244" transform="rotate(-90 431 244)">125</text>
<text x="286" y="250" transform="rotate(-90 286 250)">576</text>
<text x="370" y="257">191</text>
<text x="404" y="257">271</text>
<text x="238" y="262" transform="rotate(-90 238 262)">231</text>
<text x="370" y="263">271</text>
<text x="116" y="265">319</text>
<text x="161" y="265">320</text>
<text x="389" y="282">576</text>
<text x="183" y="291">1500</text>
<text x="183" y="321">1500</text>
<text x="429" y="326">20</text>
<text x="90" y="338" transform="rotate(-90 90 338)">3</text>
<text x="362" y="343" transform="rotate(-90 362 343)">25</text>
<text x="86" y="349" transform="rotate(-90 86 349)">300</text>
<text x="415" y="348" transform="rotate(-90 415 348)">3</text>
<text x="429" y="351">3</text>
<text x="420" y="357">11</text>
<text x="116" y="370">319</text>
<text x="161" y="369">320</text>
<text x="206" y="369">320</text>
<text x="251" y="369">319</text>
<text x="283" y="369">11</text>
<text x="182" y="375">1478</text>
<text x="97" y="381">11</text>
<text x="194" y="442">282</text>
<text x="172" y="452" transform="rotate(-90 172 452)">25</text>
<text x="166" y="457" transform="rotate(-90 166 457)">130</text>
<text x="217" y="457" transform="rotate(-90 217 457)">25</text>
<text x="227" y="458" transform="rotate(-90 227 458)">150</text>
<text x="251" y="462">31</text>
<text x="159" y="467" transform="rotate(-90 159 467)">275</text>
<text x="166" y="475" transform="rotate(-90 166 475)">145</text>
<text x="216" y="478">20</text>
<text x="254" y="476" transform="rotate(-90 254 476)">125</text>
<text x="172" y="481" transform="rotate(-90 172 481)">25</text>
<text x="172" y="486">20</text>
<text x="236" y="488" transform="rotate(-90 236 488)">25</text>
</g>
<g font-size="3.9" fill="#00f">
<text x="432" y="86">Cаморез 4,8×50</text>
<text x="432" y="143">Саморез 4,2×32 потай</text>
<text x="346" y="206">2</text>
<text x="401" y="209">1</text>
<text x="366" y="317">Узел 2</text>
<text x="421" y="316">Узел 1</text>
<text x="196" y="493">Cаморез 4,2×32 потай</text>
</g>
<g font-size="3.9" fill="#00b318">
<text x="351" y="191">А</text>
<text x="344" y="216">Г</text>
<text x="409" y="216">Г</text>
<text x="377" y="234">В</text>
<text x="439" y="234">В</text>
<text x="326" y="241">Б</text>
<text x="449" y="241">Б</text>
<text x="351" y="267">А</text>
</g>
<g font-size="3.9" fill="#00bdb6">
<text x="458" y="208">Уровень 2</text>
<text x="458" y="227">Уровень 1</text>
<text x="458" y="246">Уровень 0</text>
<text x="301" y="324">Уровень 2</text>
<text x="301" y="343">Уровень 1</text>
<text x="301" y="362">Уровень 0</text>
</g>
<text font-size="3.9" x="183" y="306">А-А</text>
<g font-size="3.1" fill="#00f">
<text x="294" y="339" transform="rotate(-90 294 339)">150</text>
<text x="294" y="358" transform="rotate(-90 294 358)">150</text>
</g>
<g font-size="2.7" fill="#00f">
<text x="479" y="205">+300</text>
<text x="479" y="224">+150</text>
<text x="482" y="242">0.000</text>
</g>
</svg>
